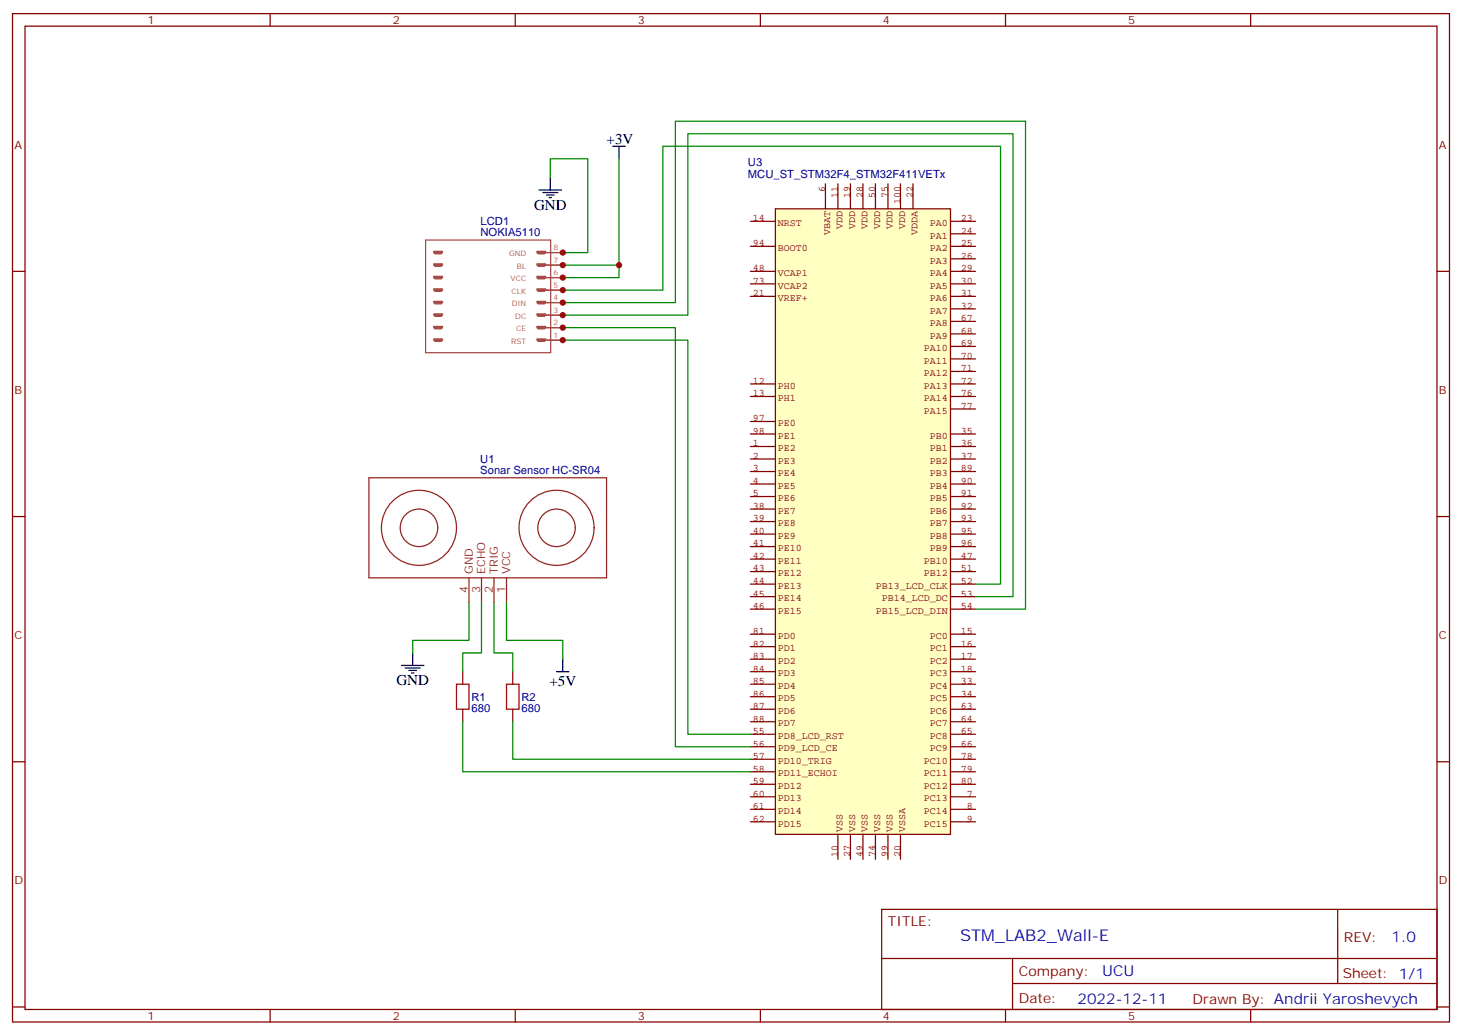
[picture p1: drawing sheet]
<svg xmlns="http://www.w3.org/2000/svg" width="412mm" height="292mm" viewBox="0 0 412 292" stroke-linecap="round" stroke-linejoin="round" font-family="sans-serif">
<g fill="none" stroke="#870000" stroke-width=".35">
<path d="M3.5 3.8h405.4v284.4h-405.4zM7.1 7.4h398.2v277.3h-398.2zM76.2 3.8v3.6M145.3 3.8v3.6M214.5 3.8v3.6M283.6 3.8v3.6M352.8 3.8v3.6M3.5 76.5h3.6M405.3 76.5h3.6M3.5 145.7h3.6M405.3 145.7h3.6M3.5 214.8h3.6"/>
<path d="M405.3 214.8h3.6M248.7 256.4h156.6v28.3h-156.6zM377.3 256.5v20.8M248.7 270.3h156.5M285.6 277.3h119.6M285.6 270.3v14.1M3.5 284h3.6M76.2 284.7v3.5M145.3 284.7v3.5M214.5 284.7v3.5M283.6 284.7v3.5M352.8 284.7v3.5"/>
<path d="M405.3 284h3.6"/>
</g>
<g fill="none" stroke="#8c2424" stroke-width=".35">
<path d="M104.1 134.7h67v28.2h-67zM132.3 162.9v7.1M135.8 162.9v7.1M139.3 162.9v7.1M142.9 162.9v7.1"/>
<circle cx="118.2" cy="148.8" r="10.6"/>
<circle cx="118.2" cy="148.8" r="5.3"/>
<circle cx="157" cy="148.8" r="10.6"/>
<circle cx="157" cy="148.8" r="5.3"/>
</g>
<path d="M120.1 67.7h35.2v31.7h-35.2zM151.8 71.2h6.9M151.8 74.8h6.9M151.8 78.3h6.9M151.8 81.8h6.9M151.8 85.3h6.9M151.8 92.4h6.9M151.8 88.9h6.9M151.8 95.9h6.9" fill="none" stroke="#a64a4a" stroke-width=".35"/>
<g fill="#a64a4a" stroke="#a64a4a" stroke-width=".35">
<path d="M151.5 92h2.4v.4l-.3 .3h-1.8l-.3-.3z"/>
<path d="M151.5 95.6h2.4v.3l-.3 .4h-1.8l-.3-.4z"/>
<path d="M151.5 88.5h2.4v.4l-.3 .3h-1.8l-.3-.3z"/>
<path d="M151.5 85h2.4v.3l-.3 .4h-1.8l-.3-.4z"/>
<path d="M151.5 81.5h2.4v.3l-.3 .4h-1.8l-.3-.4z"/>
<path d="M151.5 77.9h2.4v.4l-.3 .3h-1.8l-.3-.3z"/>
<path d="M151.5 74.4h2.4v.4l-.3 .3h-1.8l-.3-.3z"/>
<path d="M151.5 70.9h2.4v.3l-.3 .4h-1.8l-.3-.4z"/>
<path d="M122.3 95.6h2.5v.3l-.3 .4h-1.8l-.4-.4z"/>
<path d="M122.3 92h2.5v.4l-.3 .3h-1.8l-.4-.3z"/>
<path d="M122.3 88.5h2.5v.4l-.3 .3h-1.8l-.4-.3z"/>
<path d="M122.3 85h2.5v.3l-.3 .4h-1.8l-.4-.4z"/>
<path d="M122.3 81.5h2.5v.3l-.3 .4h-1.8l-.4-.4z"/>
<path d="M122.3 77.9h2.5v.4l-.3 .3h-1.8l-.4-.3z"/>
<path d="M122.3 74.4h2.5v.4l-.3 .3h-1.8l-.4-.3z"/>
<path d="M122.3 70.9h2.5v.3l-.3 .4h-1.8l-.4-.4z"/>
</g>
<path d="M218.7 58.9h49.4v176.4h-49.4z" fill="#ffffc2" stroke="#850000" stroke-width=".35"/>
<g fill="none" stroke="#850000" stroke-width=".35">
<path d="M232.8 51.8v7.1M236.4 51.8v7.1M239.9 51.8v7.1M243.4 51.8v7.1M246.9 51.8v7.1M250.5 51.8v7.1M254 51.8v7.1M257.5 51.8v7.1M211.7 62.4h7M211.7 69.5h7M211.7 76.5h7M268.1 62.4h7.1"/>
<path d="M268.1 65.9h7.1M268.1 69.5h7.1M268.1 73h7.1M268.1 76.5h7.1M211.7 83.6h7M211.7 80h7M268.1 83.6h7.1M268.1 80h7.1M268.1 87.1h7.1M268.1 90.6h7.1M268.1 94.2h7.1M268.1 97.7h7.1"/>
<path d="M211.7 108.3h7M211.7 111.8h7M211.7 118.9h7M268.1 108.3h7.1M268.1 111.8h7.1M268.1 101.2h7.1M268.1 104.7h7.1M268.1 115.3h7.1M211.7 125.9h7M211.7 129.4h7M211.7 133h7M211.7 122.4h7"/>
<path d="M211.7 136.5h7M268.1 125.9h7.1M268.1 129.4h7.1M268.1 133h7.1M268.1 122.4h7.1M268.1 136.5h7.1M211.7 143.5h7M211.7 147.1h7M211.7 150.6h7M211.7 154.1h7M211.7 157.7h7M211.7 140h7"/>
<path d="M268.1 143.5h7.1M268.1 147.1h7.1M268.1 150.6h7.1M268.1 154.1h7.1M268.1 157.7h7.1M268.1 140h7.1M211.7 178.8h7M211.7 161.2h7M211.7 164.7h7M211.7 168.2h7M211.7 171.8h7M268.1 178.8h7.1"/>
<path d="M268.1 161.2h7.1M268.1 164.7h7.1M268.1 168.2h7.1M268.1 171.8h7.1M211.7 182.4h7M211.7 185.9h7M211.7 189.4h7M211.7 192.9h7M211.7 196.5h7M211.7 200h7M268.1 182.4h7.1M268.1 185.9h7.1"/>
<path d="M268.1 189.4h7.1M268.1 192.9h7.1M268.1 196.5h7.1M268.1 200h7.1M211.7 207h7M211.7 210.6h7M211.7 214.1h7M211.7 217.6h7M211.7 203.5h7M268.1 207h7.1M268.1 210.6h7.1M268.1 214.1h7.1"/>
<path d="M268.1 217.6h7.1M268.1 203.5h7.1M211.7 221.2h7M211.7 224.7h7M211.7 228.2h7M211.7 231.7h7M236.4 235.3v7M239.9 235.3v7M243.4 235.3v7M246.9 235.3v7M250.5 235.3v7M254 235.3v7"/>
<path d="M268.1 221.2h7.1M268.1 224.7h7.1M268.1 228.2h7.1M268.1 231.7h7.1"/>
</g>
<g fill="none" stroke="#008700" stroke-width=".35">
<path d="M155.2 50.1v-5.3h10.6v26.4h-7.1M174.6 44.8v33.5h-15.9M158.7 74.8h15.9M158.7 85.3h31.8v-51.1h98.8v137.6h-14.1M158.7 88.9h35.3v-51.2h91.8v130.5h-10.6M158.7 92.4h31.8v118.2h21.2M158.7 95.9h35.3v111.1h17.7M158.7 81.8h28.3v-40.6h95.2v123.5h-7M132.3 170v10.6h-15.9v3.5M135.8 170v14.1h-5.3v5.3M139.3 170v14.1h5.3v5.3M142.9 170v10.6h15.8v5.3"/>
<path d="M130.5 203.5v14.1h81.2M144.6 203.5v10.6h67.1"/>
</g>
<g fill="none" stroke="#000" stroke-width=".35">
<path d="M152 53.6h6.4M153.1 54.3h4.2M154.2 55h2.1M154.9 55.7h.7M155.2 50.1v3.5M172.9 41.2h3.5M174.6 41.2v3.6M113.2 187.6h6.4M114.3 188.3h4.2M115.4 189.1h2.1M116.1 189.8h.7M116.4 184.1v3.5"/>
<path d="M157 189.4h3.5M158.7 185.9v3.5"/>
</g>
<path d="M128.8 192.9h3.5v7.1h-3.5zM142.9 192.9h3.5v7.1h-3.5z" fill="none" stroke="#a10000" stroke-width=".35"/>
<path d="M130.5 189.4v3.5M130.5 200v3.5M144.6 189.4v3.5M144.6 200v3.5" fill="none" stroke="#870000" stroke-width=".35"/>
<g fill="#c00">
<circle cx="158.8" cy="95.9" r=".88"/>
<circle cx="158.8" cy="88.9" r=".88"/>
<circle cx="158.8" cy="92.4" r=".88"/>
<circle cx="158.8" cy="85.3" r=".88"/>
<circle cx="158.8" cy="81.8" r=".88"/>
<circle cx="158.8" cy="78.3" r=".88"/>
<circle cx="158.8" cy="74.8" r=".88"/>
<circle cx="158.8" cy="71.2" r=".88"/>
<circle cx="174.6" cy="74.8" r=".88"/>
</g>
<text font-size="4.6" fill="#00f" x="270.8" y="265.5">STM_LAB2_Wall-E</text>
<g font-size="4.2">
<text x="171.1" y="40.5">+3V</text>
<text x="150.6" y="59.2">GND</text>
<text x="111.8" y="193.3">GND</text>
<text x="155" y="193.4">+5V</text>
</g>
<g font-size="4.2" fill="#00f">
<text x="392.5" y="265.7">1.0</text>
<text x="310.9" y="275.3">UCU</text>
<text x="304" y="283.1">2022-12-11</text>
</g>
<g font-size="3.9" fill="#800">
<text x="250.5" y="261">TITLE:</text>
<text x="379.1" y="265.7">REV:</text>
<text x="287.4" y="275.2">Company:</text>
<text x="378.7" y="275.8">Sheet: 1/1</text>
<text x="287.4" y="282.9">Date:</text>
<text x="336.4" y="283">Drawn By: Andrii Yaroshevych</text>
</g>
<g font-size="3.2" fill="#800">
<text x="41.6" y="6.8">1</text>
<text x="110.8" y="6.8">2</text>
<text x="179.9" y="6.8">3</text>
<text x="249.1" y="6.8">4</text>
<text x="318.2" y="6.8">5</text>
<text x="4.1" y="41.9">A</text>
<text x="405.9" y="41.9">A</text>
<text x="4.1" y="111.1">B</text>
<text x="405.9" y="111.1">B</text>
<text x="4.1" y="180.2">C</text>
<text x="405.9" y="180.2">C</text>
<text x="4.1" y="249.4">D</text>
<text x="405.9" y="249.4">D</text>
<text x="41.6" y="287.7">1</text>
<text x="110.8" y="287.7">2</text>
<text x="179.9" y="287.7">3</text>
<text x="249.1" y="287.7">4</text>
<text x="318.2" y="287.7">5</text>
</g>
<g font-size="3.2" fill="#000080">
<text x="211" y="46.9">U3</text>
<text x="211" y="50.1">MCU_ST_STM32F4_STM32F411VETx</text>
<text x="135.5" y="63.5">LCD1</text>
<text x="135.5" y="66.6">NOKIA5110</text>
<text x="135.5" y="130.5">U1</text>
<text x="135.5" y="133.7">Sonar Sensor HC-SR04</text>
<text x="133" y="197.6">R1</text>
<text x="147.1" y="197.6">R2</text>
<text x="133" y="200.8">680</text>
<text x="147.1" y="200.8">680</text>
</g>
<g font-size="3.2" fill="#8d2323">
<text x="133.3" y="161.9" transform="rotate(-90 133.3 161.9)">GND</text>
<text x="136.9" y="161.9" transform="rotate(-90 136.9 161.9)">ECHO</text>
<text x="140.4" y="161.9" transform="rotate(-90 140.4 161.9)">TRIG</text>
<text x="143.9" y="161.9" transform="rotate(-90 143.9 161.9)">VCC</text>
<text x="131.9" y="167.1" transform="rotate(-90 131.9 167.1)">4</text>
<text x="135.5" y="167.1" transform="rotate(-90 135.5 167.1)">3</text>
<text x="139" y="167.1" transform="rotate(-90 139 167.1)">2</text>
<text x="142.5" y="167.1" transform="rotate(-90 142.5 167.1)">1</text>
</g>
<g font-size="2.8" fill="#840000">
<text x="232.8" y="54.2" transform="rotate(-90 232.8 54.2)">6</text>
<text x="236.3" y="55.9" transform="rotate(-90 236.3 55.9)">11</text>
<text x="239.9" y="55.9" transform="rotate(-90 239.9 55.9)">19</text>
<text x="243.4" y="55.9" transform="rotate(-90 243.4 55.9)">28</text>
<text x="246.9" y="55.9" transform="rotate(-90 246.9 55.9)">50</text>
<text x="250.4" y="55.9" transform="rotate(-90 250.4 55.9)">75</text>
<text x="254" y="57.6" transform="rotate(-90 254 57.6)">100</text>
<text x="257.5" y="55.9" transform="rotate(-90 257.5 55.9)">22</text>
<text x="212.4" y="62.4">14</text>
<text x="219.4" y="63.7">NRST</text>
<text x="237.7" y="64.7" transform="rotate(-90 237.7 64.7)">VDD</text>
<text x="241.2" y="64.7" transform="rotate(-90 241.2 64.7)">VDD</text>
<text x="244.7" y="64.7" transform="rotate(-90 244.7 64.7)">VDD</text>
<text x="248.3" y="64.7" transform="rotate(-90 248.3 64.7)">VDD</text>
<text x="251.8" y="64.7" transform="rotate(-90 251.8 64.7)">VDD</text>
<text x="255.3" y="64.7" transform="rotate(-90 255.3 64.7)">VDD</text>
<text x="262.3" y="63.7">PA0</text>
<text x="271.1" y="62.4">23</text>
<text x="271.1" y="65.9">24</text>
<text x="212.4" y="69.4">94</text>
<text x="219.4" y="70.8">BOOT0</text>
<text x="234.2" y="66.4" transform="rotate(-90 234.2 66.4)">VBAT</text>
<text x="258.9" y="66.4" transform="rotate(-90 258.9 66.4)">VDDA</text>
<text x="262.3" y="67.3">PA1</text>
<text x="262.3" y="70.8">PA2</text>
<text x="271.1" y="69.4">25</text>
<text x="212.4" y="76.5">48</text>
<text x="219.4" y="77.8">VCAP1</text>
<text x="262.3" y="74.3">PA3</text>
<text x="262.3" y="77.8">PA4</text>
<text x="271.1" y="73">26</text>
<text x="271.1" y="76.5">29</text>
<text x="212.4" y="83.5">21</text>
<text x="212.4" y="80">73</text>
<text x="219.4" y="81.4">VCAP2</text>
<text x="262.3" y="81.4">PA5</text>
<text x="271.1" y="80">30</text>
<text x="271.1" y="83.5">31</text>
<text x="219.4" y="84.9">VREF+</text>
<text x="262.3" y="84.9">PA6</text>
<text x="262.3" y="88.4">PA7</text>
<text x="271.1" y="87.1">32</text>
<text x="262.3" y="92">PA8</text>
<text x="262.3" y="95.5">PA9</text>
<text x="271.1" y="90.6">67</text>
<text x="271.1" y="94.1">68</text>
<text x="260.6" y="99">PA10</text>
<text x="271.1" y="97.6">69</text>
<text x="271.1" y="101.2">70</text>
<text x="260.6" y="102.5">PA11</text>
<text x="260.6" y="106.1">PA12</text>
<text x="271.1" y="104.7">71</text>
<text x="212.4" y="108.2">12</text>
<text x="212.4" y="111.8">13</text>
<text x="219.4" y="109.6">PH0</text>
<text x="219.4" y="113.1">PH1</text>
<text x="260.6" y="109.6">PA13</text>
<text x="260.6" y="113.1">PA14</text>
<text x="271.1" y="108.2">72</text>
<text x="271.1" y="111.8">76</text>
<text x="212.4" y="118.8">97</text>
<text x="260.6" y="116.6">PA15</text>
<text x="271.1" y="115.3">77</text>
<text x="212.4" y="125.9">1</text>
<text x="212.4" y="122.3">98</text>
<text x="219.4" y="120.2">PE0</text>
<text x="219.4" y="123.7">PE1</text>
<text x="262.3" y="123.7">PB0</text>
<text x="271.1" y="122.3">35</text>
<text x="271.1" y="125.9">36</text>
<text x="212.4" y="129.4">2</text>
<text x="219.4" y="127.2">PE2</text>
<text x="219.4" y="130.8">PE3</text>
<text x="262.3" y="127.2">PB1</text>
<text x="262.3" y="130.8">PB2</text>
<text x="271.1" y="129.4">37</text>
<text x="212.4" y="132.9">3</text>
<text x="212.4" y="136.5">4</text>
<text x="219.4" y="134.3">PE4</text>
<text x="219.4" y="137.8">PE5</text>
<text x="262.3" y="134.3">PB3</text>
<text x="262.3" y="137.8">PB4</text>
<text x="271.1" y="132.9">89</text>
<text x="271.1" y="136.5">90</text>
<text x="212.4" y="143.5">38</text>
<text x="212.4" y="140">5</text>
<text x="219.4" y="141.3">PE6</text>
<text x="262.3" y="141.3">PB5</text>
<text x="271.1" y="140">91</text>
<text x="271.1" y="143.5">92</text>
<text x="212.4" y="147">39</text>
<text x="219.4" y="144.9">PE7</text>
<text x="219.4" y="148.4">PE8</text>
<text x="262.3" y="144.9">PB6</text>
<text x="262.3" y="148.4">PB7</text>
<text x="271.1" y="147">93</text>
<text x="212.4" y="150.6">40</text>
<text x="212.4" y="154.1">41</text>
<text x="219.4" y="151.9">PE9</text>
<text x="219.4" y="155.5">PE10</text>
<text x="262.3" y="151.9">PB8</text>
<text x="262.3" y="155.5">PB9</text>
<text x="271.1" y="150.6">95</text>
<text x="271.1" y="154.1">96</text>
<text x="212.4" y="157.6">42</text>
<text x="212.4" y="161.1">43</text>
<text x="219.4" y="159">PE11</text>
<text x="260.6" y="159">PB10</text>
<text x="271.1" y="157.6">47</text>
<text x="271.1" y="161.1">51</text>
<text x="212.4" y="164.7">44</text>
<text x="219.4" y="162.5">PE12</text>
<text x="219.4" y="166">PE13</text>
<text x="247.1" y="166">PB13_LCD_CLK</text>
<text x="260.6" y="162.5">PB12</text>
<text x="271.1" y="164.7">52</text>
<text x="212.4" y="168.2">45</text>
<text x="212.4" y="171.7">46</text>
<text x="219.4" y="169.6">PE14</text>
<text x="219.4" y="173.1">PE15</text>
<text x="247.1" y="173.1">PB15_LCD_DIN</text>
<text x="248.8" y="169.6">PB14_LCD_DC</text>
<text x="271.1" y="168.2">53</text>
<text x="271.1" y="171.7">54</text>
<text x="212.4" y="178.8">81</text>
<text x="271.1" y="178.8">15</text>
<text x="212.4" y="182.3">82</text>
<text x="212.4" y="185.8">83</text>
<text x="219.4" y="180.1">PD0</text>
<text x="219.4" y="183.7">PD1</text>
<text x="262.3" y="180.1">PC0</text>
<text x="262.3" y="183.7">PC1</text>
<text x="271.1" y="182.3">16</text>
<text x="271.1" y="185.8">17</text>
<text x="212.4" y="189.4">84</text>
<text x="219.4" y="187.2">PD2</text>
<text x="219.4" y="190.7">PD3</text>
<text x="262.3" y="187.2">PC2</text>
<text x="262.3" y="190.7">PC3</text>
<text x="271.1" y="189.4">18</text>
<text x="212.4" y="192.9">85</text>
<text x="212.4" y="196.4">86</text>
<text x="219.4" y="194.3">PD4</text>
<text x="219.4" y="197.8">PD5</text>
<text x="262.3" y="194.3">PC4</text>
<text x="262.3" y="197.8">PC5</text>
<text x="271.1" y="192.9">33</text>
<text x="271.1" y="196.4">34</text>
<text x="212.4" y="200">87</text>
<text x="212.4" y="203.5">88</text>
<text x="219.4" y="201.3">PD6</text>
<text x="262.3" y="201.3">PC6</text>
<text x="271.1" y="200">63</text>
<text x="271.1" y="203.5">64</text>
<text x="212.4" y="207">55</text>
<text x="219.4" y="208.4">PD8_LCD_RST</text>
<text x="219.4" y="204.8">PD7</text>
<text x="262.3" y="204.8">PC7</text>
<text x="262.3" y="208.4">PC8</text>
<text x="271.1" y="207">65</text>
<text x="212.4" y="210.5">56</text>
<text x="212.4" y="214.1">57</text>
<text x="219.4" y="211.9">PD9_LCD_CE</text>
<text x="219.4" y="215.4">PD10_TRIG</text>
<text x="260.6" y="215.4">PC10</text>
<text x="262.3" y="211.9">PC9</text>
<text x="271.1" y="210.5">66</text>
<text x="271.1" y="214.1">78</text>
<text x="212.4" y="217.6">58</text>
<text x="212.4" y="221.1">59</text>
<text x="219.4" y="219">PD11_ECHOI</text>
<text x="260.6" y="219">PC11</text>
<text x="271.1" y="217.6">79</text>
<text x="271.1" y="221.1">80</text>
<text x="212.4" y="224.6">60</text>
<text x="219.4" y="222.5">PD12</text>
<text x="219.4" y="226">PD13</text>
<text x="260.6" y="226">PC13</text>
<text x="260.6" y="222.5">PC12</text>
<text x="272.8" y="224.6">7</text>
<text x="212.4" y="228.2">61</text>
<text x="212.4" y="231.7">62</text>
<text x="219.4" y="229.5">PD14</text>
<text x="219.4" y="233.1">PD15</text>
<text x="260.6" y="229.5">PC14</text>
<text x="260.6" y="233.1">PC15</text>
<text x="272.8" y="228.2">8</text>
<text x="272.8" y="231.7">9</text>
<text x="237.7" y="234.6" transform="rotate(-90 237.7 234.6)">VSS</text>
<text x="241.2" y="234.6" transform="rotate(-90 241.2 234.6)">VSS</text>
<text x="244.7" y="234.6" transform="rotate(-90 244.7 234.6)">VSS</text>
<text x="248.3" y="234.6" transform="rotate(-90 248.3 234.6)">VSS</text>
<text x="251.8" y="234.6" transform="rotate(-90 251.8 234.6)">VSS</text>
<text x="255.3" y="234.6" transform="rotate(-90 255.3 234.6)">VSSA</text>
<text x="236.3" y="241.6" transform="rotate(-90 236.3 241.6)">10</text>
<text x="239.9" y="241.6" transform="rotate(-90 239.9 241.6)">27</text>
<text x="243.4" y="241.6" transform="rotate(-90 243.4 241.6)">49</text>
<text x="246.9" y="241.6" transform="rotate(-90 246.9 241.6)">74</text>
<text x="250.4" y="241.6" transform="rotate(-90 250.4 241.6)">99</text>
<text x="254" y="241.6" transform="rotate(-90 254 241.6)">20</text>
</g>
<g font-size="2.1" fill="#a54b4b">
<text x="156.1" y="70.5">8</text>
<text x="143.6" y="72.3">GND</text>
<text x="145.8" y="75.8">BL</text>
<text x="156.1" y="74.1">7</text>
<text x="156.1" y="77.6">6</text>
<text x="144" y="79.3">VCC</text>
<text x="144.3" y="82.8">CLK</text>
<text x="156.1" y="81.1">5</text>
<text x="144.3" y="86.4">DIN</text>
<text x="145.3" y="89.9">DC</text>
<text x="156.1" y="84.6">4</text>
<text x="156.1" y="88.2">3</text>
<text x="145.6" y="93.4">CE</text>
<text x="156.1" y="91.7">2</text>
<text x="156.1" y="95.2">1</text>
<text x="144.2" y="97">RST</text>
</g>
</svg>
